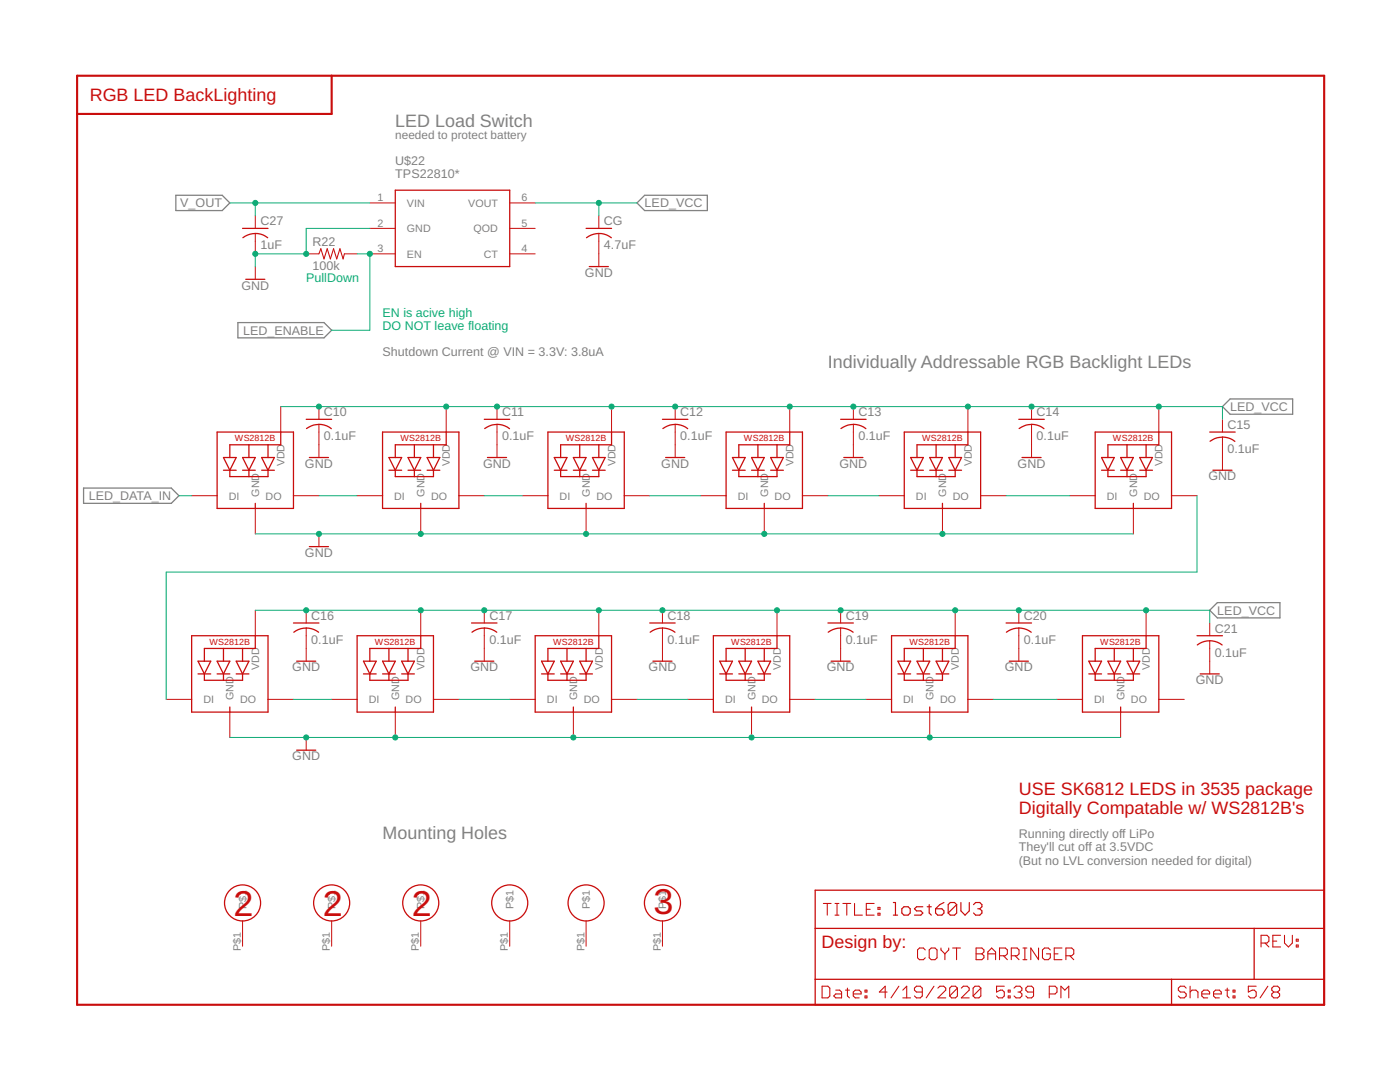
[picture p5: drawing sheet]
<svg xmlns="http://www.w3.org/2000/svg" width="279mm" height="216mm" viewBox="0 0 279 216" stroke-linecap="round" stroke-linejoin="round" font-family="sans-serif">
<path d="M35.1 39h9.2l1.6 1.5-1.6 1.5h-9.2zM127.1 40.5l1.6-1.5h12.5v3h-12.5zM47.5 64.4h17.2l1.5 1.5-1.5 1.5h-17.2zM16.7 97.4h17.5l1.5 1.5-1.5 1.5h-17.5zM244 81.1l1.5-1.5h12.5v3.1h-12.5zM241.4 121.8l1.6-1.6h12.4v3.1h-12.4z" fill="none" stroke="#808080" stroke-width=".25"/>
<g fill="none" stroke="#c90d0c" stroke-width=".25">
<path d="M78.9 38h22.8v15.2h-22.8zM48.4 45.6h5.1M48.5 47.4a4 4 0 0 1 4.9 0M49 55.7h3.9M117 45.6h5M117.1 47.4a4 4 0 0 1 4.9 0M117.6 53.2h3.8M43.3 86.2h15.3v15.3h-15.3zM44.6 91.3h2.5l-1.2 2.5zM44.6 93.8h2.5M45.9 93.8v1.3h7.6v-1.3M48.4 91.3h2.5l-1.2 2.5z"/>
<path d="M48.4 93.8h2.5M49.7 88.8v2.5M49.7 93.8v1.3M52.2 91.3h2.6l-1.3 2.5zM52.2 93.8h2.6M53.5 88.8v2.5M56 86.2v2.6h-10.1v2.5M61.1 83.7h5.1M61.2 85.5a4 4 0 0 1 4.9 0M61.7 91.3h3.9M76.3 86.2h15.3v15.3h-15.3zM77.6 91.3h2.6l-1.3 2.5z"/>
<path d="M77.6 93.8h2.6M78.9 93.8v1.3h7.6v-1.3M81.4 91.3h2.6l-1.3 2.5zM81.4 93.8h2.6M82.7 88.8v2.5M82.7 93.8v1.3M85.2 91.3h2.6l-1.3 2.5zM85.2 93.8h2.6M86.5 88.8v2.5M89 86.2v2.6h-10.1v2.5M96.6 83.7h5.1M96.7 85.5a4 4 0 0 1 5 0"/>
<path d="M97.3 91.3h3.8M109.3 86.2h15.3v15.3h-15.3zM110.6 91.3h2.6l-1.3 2.5zM110.6 93.8h2.6M111.9 93.8v1.3h7.6v-1.3M114.4 91.3h2.6l-1.3 2.5zM114.4 93.8h2.6M115.7 88.8v2.5M115.7 93.8v1.3M118.2 91.3h2.6l-1.3 2.5zM118.2 93.8h2.6M119.5 88.8v2.5"/>
<path d="M122 86.2v2.6h-10.1v2.5M132.2 83.7h5.1M132.3 85.5a4 4 0 0 1 4.9 0M132.8 91.3h3.9M144.9 86.2h15.2v15.3h-15.2zM146.2 91.3h2.5l-1.3 2.5zM146.2 93.8h2.5M147.4 93.8v1.3h7.7v-1.3M150 91.3h2.5l-1.2 2.5zM150 93.8h2.5M151.3 88.8v2.5M151.3 93.8v1.3"/>
<path d="M153.8 91.3h2.5l-1.2 2.5zM153.8 93.8h2.5M155.1 88.8v2.5M157.6 86.2v2.6h-10.2v2.5M167.8 83.7h5M167.8 85.5a4 4 0 0 1 5 0M168.4 91.3h3.8M180.5 86.2h15.2v15.3h-15.2zM181.7 91.3h2.6l-1.3 2.5zM181.7 93.8h2.6M183 93.8v1.3h7.6v-1.3M185.5 91.3h2.6l-1.3 2.5z"/>
<path d="M185.5 93.8h2.6M186.8 88.8v2.5M186.8 93.8v1.3M189.4 91.3h2.5l-1.3 2.5zM189.4 93.8h2.5M190.6 88.8v2.5M193.2 86.2v2.6h-10.2v2.5M203.3 83.7h5.1M203.4 85.5a4 4 0 0 1 4.9 0M204 91.3h3.8M218.6 86.2h15.2v15.3h-15.2zM219.8 91.3h2.6l-1.3 2.5z"/>
<path d="M219.8 93.8h2.6M221.1 93.8v1.3h7.6v-1.3M223.6 91.3h2.6l-1.3 2.5zM223.6 93.8h2.6M224.9 88.8v2.5M224.9 93.8v1.3M227.5 91.3h2.5l-1.3 2.5zM227.5 93.8h2.5M228.7 88.8v2.5M231.3 86.2v2.6h-10.2v2.5M241.4 86.2h5.1M241.5 88.1a4 4 0 0 1 4.9 0"/>
<path d="M242.1 93.8h3.8M50.9 100.4v1.1M61.7 109.1h3.9M84 100.4v1.1M117 100.4v1.1M152.5 100.4v1.1M188.1 100.4v1.1M226.2 100.4v1.1M38.2 126.9h15.3v15.2h-15.3zM39.5 131.9h2.6l-1.3 2.6zM39.5 134.5h2.6M40.8 134.5v1.2h7.6v-1.2"/>
<path d="M43.3 131.9h2.6l-1.3 2.6zM43.3 134.5h2.6M44.6 129.4v2.5M44.6 134.5v1.2M47.1 131.9h2.6l-1.3 2.6zM47.1 134.5h2.6M48.4 129.4v2.5M50.9 126.9v2.5h-10.1v2.5M58.6 124.3h5M58.6 126.2a4 4 0 0 1 5 0M59.2 131.9h3.8M71.3 126.9h15.2v15.2h-15.2z"/>
<path d="M72.5 131.9h2.6l-1.3 2.6zM72.5 134.5h2.6M73.8 134.5v1.2h7.6v-1.2M76.3 131.9h2.6l-1.3 2.6zM76.3 134.5h2.6M77.6 129.4v2.5M77.6 134.5v1.2M80.2 131.9h2.5l-1.3 2.6zM80.2 134.5h2.5M81.4 129.4v2.5M84 126.9v2.5h-10.2v2.5M94.1 124.3h5.1"/>
<path d="M94.2 126.2a4 4 0 0 1 4.9 0M94.7 131.9h3.9M106.8 126.9h15.2v15.2h-15.2zM108.1 131.9h2.5l-1.3 2.6zM108.1 134.5h2.5M109.3 134.5v1.2h7.7v-1.2M111.9 131.9h2.5l-1.2 2.6zM111.9 134.5h2.5M113.2 129.4v2.5M113.2 134.5v1.2M115.7 131.9h2.5l-1.2 2.6zM115.7 134.5h2.5"/>
<path d="M117 129.4v2.5M119.5 126.9v2.5h-10.2v2.5M129.7 124.3h5M129.8 126.2a4 4 0 0 1 4.9 0M130.3 131.9h3.8M142.4 126.9h15.2v15.2h-15.2zM143.6 131.9h2.6l-1.3 2.6zM143.6 134.5h2.6M144.9 134.5v1.2h7.6v-1.2M147.4 131.9h2.6l-1.3 2.6zM147.4 134.5h2.6M148.7 129.4v2.5"/>
<path d="M148.7 134.5v1.2M151.3 131.9h2.5l-1.3 2.6zM151.3 134.5h2.5M152.5 129.4v2.5M155.1 126.9v2.5h-10.2v2.5M165.2 124.3h5.1M165.3 126.2a4.1 4.1 0 0 1 5 0M165.9 131.9h3.8M177.9 126.9h15.3v15.2h-15.3zM179.2 131.9h2.5l-1.2 2.6zM179.2 134.5h2.5M180.5 134.5v1.2h7.6v-1.2"/>
<path d="M183 131.9h2.5l-1.2 2.6zM183 134.5h2.5M184.3 129.4v2.5M184.3 134.5v1.2M186.8 131.9h2.6l-1.3 2.6zM186.8 134.5h2.6M188.1 129.4v2.5M190.6 126.9v2.5h-10.1v2.5M200.8 124.3h5.1M200.9 126.2a4 4 0 0 1 4.9 0M201.4 131.9h3.8M216 126.9h15.3v15.2h-15.3z"/>
<path d="M217.3 131.9h2.5l-1.2 2.6zM217.3 134.5h2.5M218.6 134.5v1.2h7.6v-1.2M221.1 131.9h2.5l-1.2 2.6zM221.1 134.5h2.5M222.4 129.4v2.5M222.4 134.5v1.2M224.9 131.9h2.6l-1.3 2.6zM224.9 134.5h2.6M226.2 129.4v2.5M228.7 126.9v2.5h-10.1v2.5M238.9 126.9h5.1"/>
<path d="M239.5 134.5h3.8M241.4 127.8l1.6 .4 .9 .5M241.4 127.9l-1 .1-1.4 .7M45.9 141.1v1M59.2 149.7h3.8M78.9 141.1v1M114.4 141.1v1M150 141.1v1M185.5 141.1v1M223.6 141.1v1M162.7 177.6h101.6v22.9h-101.6zM162.7 185.3h101.6"/>
<path d="M162.7 195.4h101.6M233.8 195.4v5.1M250.3 185.3v10.1"/>
<circle cx="48.4" cy="180.2" r="3.6"/>
<circle cx="66.2" cy="180.2" r="3.6"/>
<circle cx="84" cy="180.2" r="3.6"/>
<circle cx="101.7" cy="180.2" r="3.6"/>
<circle cx="117" cy="180.2" r="3.6"/>
<circle cx="132.2" cy="180.2" r="3.6"/>
</g>
<g fill="none" stroke="#c90d0c" stroke-width=".2">
<path d="M50.9 43v2.6M50.9 46.6v4.1M50.9 53.2v2.5M61.1 50.7h2.5M68.7 50.7h2.6M73.8 40.5h5.1M73.8 45.6h5.1M73.8 50.7h5.1M101.7 40.5h5.1M101.7 45.6h5.1M101.7 50.7h5.1M119.5 43v2.6"/>
<path d="M119.5 46.6v6.6M38.2 98.9h5.1M56 81.1v5.1M58.6 98.9h5M63.6 81.1v2.6M63.6 84.7v6.6M71.3 98.9h5M89 81.1v5.1M91.6 98.9h5M99.2 81.1v2.6M99.2 84.7v6.6M104.3 98.9h5"/>
<path d="M122 81.1v5.1M124.6 98.9h5.1M134.7 81.1v2.6M134.7 84.7v6.6M139.8 98.9h5.1M157.6 81.1v5.1M160.1 98.9h5.1M170.3 81.1v2.6M170.3 84.7v6.6M175.4 98.9h5.1M193.2 81.1v5.1M195.7 98.9h5.1"/>
<path d="M205.9 81.1v2.6M205.9 84.7v6.6M213.5 98.9h5.1M231.3 81.1v5.1M233.8 98.9h5.1M244 83.7v2.5M244 87.2v6.6M50.9 101.5v5M63.6 106.5v2.6M84 101.5v5M117 101.5v5M152.5 101.5v5"/>
<path d="M188.1 101.5v5M226.2 101.5v5M33.2 139.6h5M50.9 121.8v5.1M53.5 139.6h5.1M61.1 121.8v2.5M61.1 125.3v6.6M66.2 139.6h5.1M84 121.8v5.1M86.5 139.6h5.1M96.6 121.8v2.5M96.6 125.3v6.6"/>
<path d="M101.7 139.6h5.1M119.5 121.8v5.1M122 139.6h5.1M132.2 121.8v2.5M132.2 125.3v6.6M137.3 139.6h5.1M155.1 121.8v5.1M157.6 139.6h5.1M167.8 121.8v2.5M167.8 125.3v6.6M172.8 139.6h5.1M190.6 121.8v5.1"/>
<path d="M193.2 139.6h5M203.3 121.8v2.5M203.3 125.3v6.6M210.9 139.6h5.1M228.7 121.8v5.1M231.3 139.6h5M241.4 124.3v2.6M241.4 127.9v6.6M45.9 142.1v5.1M61.1 147.2v2.5M78.9 142.1v5.1M114.4 142.1v5.1"/>
<path d="M150 142.1v5.1M185.5 142.1v5.1M223.6 142.1v5.1M48.4 183.7v5.1M66.2 183.7v5.1M84 183.7v5.1M101.7 183.7v5.1M117 183.7v5.1M132.2 183.7v5.1"/>
</g>
<path d="M15.4 15.1h248.9v185.4h-248.9zM66.2 15.1v7.6h-50.8" fill="none" stroke="#c90d0c" stroke-width=".42"/>
<g fill="none" stroke="#c90d0c" stroke-width=".21">
<path d="M63.6 50.7l.4-1.1 .7 2.1 .6-2.1 .6 2.1 .7-2.1 .6 2.1 .6-2.1 .7 2.1 .2-1M164.1 196.8h1.1l.4 .4v1.5l-.4 .4h-1.1zM164.3 180.3h1.6M165.1 180.3v2.3M166.6 180.3h.8M166.6 182.6h.8M166.8 197.6h.8l.4 .4v1.1h-1.2l-.4-.4 .4-.4h1.2M167 180.3v2.3M168.2 180.3h1.6M168.7 197.6h.8M169 180.3v2.3M169.1 197.2v1.5l.4 .4"/>
<path d="M170.3 198.3h1.6v-.3l-.4-.4h-.8l-.4 .4v.7l.4 .4h.8M170.5 180.3v2.3h1.6M172.6 198.7h.4v.4h-.4zM172.6 197.6h.4v.4h-.4zM172.9 181.4h.8M174.5 180.3h-1.6v2.3h1.6M175.2 182.2h.4v.4h-.4zM175.2 181.1h.4v.3h-.4zM177 198h-1.5l1.2-1.2v2.3M179.4 196.8l-1.6 2.3M180.2 199.1h1.5M180.2 197.6l.8-.8v2.3"/>
<path d="M184.1 198h-1.2l-.4-.4v-.4l.4-.4h.8l.4 .4v1.5l-.4 .4h-.8l-.4-.4M184.7 189.5l-.4-.3h-.8l-.4 .3v1.6l.4 .4h.8l.4-.4M185.4 189.5l.4-.3h.8l.4 .3v1.6l-.4 .4h-.8l-.4-.4zM186.4 196.8l-1.6 2.3M187.2 197.2l.4-.4h.7l.4 .4v.4l-1.5 1.5h1.5M187.8 189.2v.3l.8 .8M188.6 190.3v1.2M189.3 189.2v.3l-.7 .8M190.1 189.2h1.6M190.9 189.2v2.3M191.1 197.2v1.5l-.4 .4h-.8l-.4-.4M191.1 197.2l-.4-.4h-.8l-.4 .4v1.5"/>
<path d="M191.1 197.2l-1.6 1.5M191.9 197.2l.4-.4h.7l.4 .4v.4l-1.5 1.5h1.5M194.8 189.2h1.2l.4 .3v.4l-.4 .4 .4 .4v.4l-.4 .4h-1.2zM194.8 190.3h1.2M195.7 197.2v1.5l-.3 .4h-.8l-.4-.4M195.7 197.2l-.3-.4h-.8l-.4 .4v1.5M195.7 197.2l-1.5 1.5M197.1 190.3h1.6M197.1 191.5v-1.6l.8-.7 .8 .7v1.6M199.5 190.7h1.1l.4-.4v-.8l-.4-.3h-1.1v2.3M200.3 190.7l.7 .8M200.4 196.8h-1.5v1.2l.7-.4h.4l.4 .4v.7l-.4 .4h-.7l-.4-.4"/>
<path d="M201.2 198.7h.4v.4h-.4zM201.2 197.6h.4v.4h-.4zM201.8 190.7h1.2l.4-.4v-.8l-.4-.3h-1.2v2.3M202.4 197.2l.4-.4h.8l.3 .4v.4l-.3 .4M202.6 190.7l.8 .8M203.2 198h.4M203.6 198l.3 .3v.4l-.3 .4h-.8l-.4-.4M204.2 189.2h.7M204.2 191.5h.7M204.5 189.2v2.3M206.3 198h-1.2l-.4-.4v-.4l.4-.4h.8l.4 .4v1.5l-.4 .4h-.8l-.4-.4M207.3 189.2v2.3l-1.6-2.3v2.3"/>
<path d="M209.4 198.3h1.2l.3-.3v-.8l-.3-.4h-1.2v2.3M209.6 189.5l-.4-.3h-.8l-.4 .3v1.6l.4 .4h.8l.4-.4v-.8h-.8M210.4 190.3h.8M211.7 199.1v-2.3l.8 .8 .8-.8v2.3M211.9 189.2h-1.5v2.3h1.5M212.7 190.7h1.2l.4-.4v-.8l-.4-.3h-1.2v2.3M213.5 190.7l.8 .8M236.7 197.2l-.4-.4h-.7l-.4 .4v.4l.4 .4h.7l.4 .3v.4l-.4 .4h-.7l-.4-.4M237.5 198l.4-.4h.8l.4 .4v1.1M237.5 196.8v2.3M239.8 198.3h1.6v-.3l-.4-.4h-.8l-.4 .4v.7l.4 .4h.8M242.2 198.3h1.5v-.3l-.3-.4h-.8l-.4 .4v.7l.4 .4h.8"/>
<path d="M244.5 197.6h.8M244.9 197.2v1.5l.4 .4M246.1 198.7h.4v.4h-.4zM246.1 197.6h.4v.4h-.4zM250.7 196.8h-1.6v1.2l.8-.4h.4l.4 .4v.7l-.4 .4h-.8l-.4-.4M251.7 188.2h1.2l.3-.4v-.8l-.3-.4h-1.2v2.4M252.5 188.2l.7 .8M253 196.8l-1.5 2.3M254 187.8h.8M254.2 198l-.4 .3v.4l.4 .4h.8l.4-.4v-.4l-.4-.3M254.2 198l-.4-.4v-.4l.4-.4h.8l.4 .4v.4l-.4 .4M254.2 198h.8"/>
<path d="M255.6 186.6h-1.6v2.4h1.6M256.3 186.6v1.6l.8 .8 .8-.8v-1.6M258.7 188.6h.4v.4h-.4zM258.7 187.4h.4v.4h-.4z"/>
</g>
<g fill="none" stroke="#c90d0c" stroke-width=".23">
<path d="M178.3 180.1h.4v2.5M178.3 182.6h.8M180 181.3l.4-.4h.8l.5 .4v.9l-.5 .4h-.8l-.4-.4zM184.2 180.9h-1.3l-.4 .4 .4 .5h.9l.4 .4-.4 .4h-1.3M185 180.9h.9M185.4 180.5v1.7l.5 .4M186.7 181.3h1.3l.4 .5v.4l-.4 .4h-.9l-.4-.4zM188.4 180.1l-.8 .4-.9 .8M190.9 180.5l-.4-.4h-.8l-.5 .4v1.7M190.9 180.5v1.7l-.4 .4h-.8l-.5-.4M190.9 180.5l-1.7 1.7M191.8 180.1v1.7l.8 .8 .8-.8v-1.7"/>
<path d="M194.3 180.5l.4-.4h.8l.5 .4v.4l-.5 .4M195.1 181.3h.4M195.5 181.3l.5 .5v.4l-.5 .4h-.8l-.4-.4"/>
</g>
<g fill="none" stroke="#0dab76" stroke-width=".2">
<path d="M45.9 40.5h27.9M50.9 40.5v2.5M71.3 50.7h2.5v15.2h-7.6M73.8 45.6h-12.7v5.1h-10.2v2.5M106.8 40.5h20.3M119.5 40.5v2.5M35.7 98.9h2.5M56 81.1h188v2.6M63.6 98.9h7.7M96.6 98.9h7.7M129.7 98.9h10.1M165.2 98.9h10.2"/>
<path d="M200.8 98.9h12.7M238.9 98.9v15.3h-205.7v25.4M50.9 106.5h175.3M50.9 121.8h190.5v2.5M58.6 139.6h7.6M91.6 139.6h10.1M127.1 139.6h10.2M162.7 139.6h10.1M198.2 139.6h12.7M45.9 147.2h177.7"/>
</g>
<g fill="#0dab76" stroke="#0dab76" stroke-width=".2">
<circle cx="50.9" cy="50.7" r=".51"/>
<circle cx="61.1" cy="50.7" r=".51"/>
<circle cx="84" cy="106.5" r=".51"/>
<circle cx="117" cy="106.5" r=".51"/>
<circle cx="152.5" cy="106.5" r=".51"/>
<circle cx="188.1" cy="106.5" r=".51"/>
<circle cx="63.6" cy="106.5" r=".51"/>
<circle cx="78.9" cy="147.2" r=".51"/>
<circle cx="114.4" cy="147.2" r=".51"/>
<circle cx="150" cy="147.2" r=".51"/>
<circle cx="185.5" cy="147.2" r=".51"/>
<circle cx="61.1" cy="147.2" r=".51"/>
<circle cx="73.8" cy="50.7" r=".51"/>
<circle cx="119.5" cy="40.5" r=".51"/>
<circle cx="89" cy="81.1" r=".51"/>
<circle cx="122" cy="81.1" r=".51"/>
<circle cx="157.6" cy="81.1" r=".51"/>
<circle cx="193.2" cy="81.1" r=".51"/>
<circle cx="63.6" cy="81.1" r=".51"/>
<circle cx="99.2" cy="81.1" r=".51"/>
<circle cx="134.7" cy="81.1" r=".51"/>
<circle cx="170.3" cy="81.1" r=".51"/>
<circle cx="205.9" cy="81.1" r=".51"/>
<circle cx="231.3" cy="81.1" r=".51"/>
<circle cx="84" cy="121.8" r=".51"/>
<circle cx="119.5" cy="121.8" r=".51"/>
<circle cx="155.1" cy="121.8" r=".51"/>
<circle cx="190.6" cy="121.8" r=".51"/>
<circle cx="61.1" cy="121.8" r=".51"/>
<circle cx="96.6" cy="121.8" r=".51"/>
<circle cx="132.2" cy="121.8" r=".51"/>
<circle cx="167.8" cy="121.8" r=".51"/>
<circle cx="203.3" cy="121.8" r=".51"/>
<circle cx="228.7" cy="121.8" r=".51"/>
<circle cx="50.9" cy="40.5" r=".51"/>
</g>
<g font-size="7.2" fill="#c90d0c">
<text x="46.6" y="182.7">2</text>
<text x="64.4" y="182.7">2</text>
<text x="82.2" y="182.7">2</text>
<text x="130.4" y="182.5">3</text>
</g>
<g font-size="3.6" fill="#c90d0c">
<text x="17.9" y="20.2">RGB LED BackLighting</text>
<text x="203.3" y="158.6">USE SK6812 LEDS in 3535 package</text>
<text x="203.3" y="162.4">Digitally Compatable w/ WS2812B's</text>
<text x="164" y="189.1">Design by:</text>
</g>
<g font-size="3.6" fill="#808080">
<text x="78.9" y="25.3">LED Load Switch</text>
<text x="165.2" y="73.5">Individually Addressable RGB Backlight LEDs</text>
<text x="76.3" y="167.5">Mounting Holes</text>
</g>
<g font-size="2.5" fill="#808080">
<text x="78.9" y="32.9">U$22</text>
<text x="78.9" y="35.4">TPS22810*</text>
<text x="36" y="41.4">V_OUT</text>
<text x="128.7" y="41.4">LED_VCC</text>
<text x="52" y="44.9">C27</text>
<text x="120.5" y="44.9">CG</text>
<text x="52" y="49.8">1uF</text>
<text x="62.4" y="54">100k</text>
<text x="62.4" y="49.2">R22</text>
<text x="120.5" y="49.8">4.7uF</text>
<text x="48.2" y="57.8">GND</text>
<text x="116.7" y="55.2">GND</text>
<text x="48.5" y="66.8">LED_ENABLE</text>
<text x="76.3" y="71">Shutdown Current @ VIN = 3.3V: 3.8uA</text>
<text x="64.7" y="83">C10</text>
<text x="100.2" y="83">C11</text>
<text x="135.8" y="83">C12</text>
<text x="171.3" y="83">C13</text>
<text x="206.9" y="83">C14</text>
<text x="245.5" y="82">LED_VCC</text>
<text x="64.7" y="87.9">0.1uF</text>
<text x="100.2" y="87.9">0.1uF</text>
<text x="135.8" y="87.9">0.1uF</text>
<text x="171.3" y="87.9">0.1uF</text>
<text x="206.9" y="87.9">0.1uF</text>
<text x="245" y="85.6">C15</text>
<text x="60.9" y="93.3">GND</text>
<text x="96.4" y="93.3">GND</text>
<text x="132" y="93.3">GND</text>
<text x="167.5" y="93.3">GND</text>
<text x="203.1" y="93.3">GND</text>
<text x="241.2" y="95.9">GND</text>
<text x="245" y="90.4">0.1uF</text>
<text x="17.7" y="99.8">LED_DATA_IN</text>
<text x="60.9" y="111.1">GND</text>
<text x="62.1" y="123.7">C16</text>
<text x="97.7" y="123.7">C17</text>
<text x="133.2" y="123.7">C18</text>
<text x="168.8" y="123.7">C19</text>
<text x="204.3" y="123.7">C20</text>
<text x="242.9" y="122.7">LED_VCC</text>
<text x="62.1" y="128.5">0.1uF</text>
<text x="97.7" y="128.5">0.1uF</text>
<text x="133.2" y="128.5">0.1uF</text>
<text x="168.8" y="128.5">0.1uF</text>
<text x="204.3" y="128.5">0.1uF</text>
<text x="242.4" y="131">0.1uF</text>
<text x="242.4" y="126.2">C21</text>
<text x="58.3" y="134">GND</text>
<text x="93.9" y="134">GND</text>
<text x="129.4" y="134">GND</text>
<text x="165" y="134">GND</text>
<text x="200.5" y="134">GND</text>
<text x="238.6" y="136.5">GND</text>
<text x="58.3" y="151.7">GND</text>
<text x="203.3" y="167.2">Running directly off LiPo</text>
<text x="203.3" y="169.9">They'll cut off at 3.5VDC</text>
<text x="203.3" y="172.6">(But no LVL conversion needed for digital)</text>
</g>
<g font-size="2.5" fill="#0dab76">
<text x="61.1" y="56.2">PullDown</text>
<text x="76.3" y="63.2">EN is acive high</text>
<text x="76.3" y="65.9">DO NOT leave floating</text>
</g>
<text font-size="2.3" fill="#808080" x="78.9" y="27.8">needed to protect battery</text>
<g font-size="2.1" fill="#808080">
<text x="75.4" y="40.1">1</text>
<text x="81.2" y="41.3">VIN</text>
<text x="93.5" y="41.3">VOUT</text>
<text x="104.1" y="40.1">6</text>
<text x="75.4" y="45.2">2</text>
<text x="81.2" y="46.3">GND</text>
<text x="94.5" y="46.3">QOD</text>
<text x="104.1" y="45.2">5</text>
<text x="75.4" y="50.3">3</text>
<text x="81.2" y="51.4">EN</text>
<text x="96.5" y="51.4">CT</text>
<text x="104.1" y="50.3">4</text>
<text x="56.8" y="93.1" transform="rotate(-90 56.8 93.1)">VDD</text>
<text x="89.8" y="93.1" transform="rotate(-90 89.8 93.1)">VDD</text>
<text x="122.8" y="93.1" transform="rotate(-90 122.8 93.1)">VDD</text>
<text x="158.4" y="93.1" transform="rotate(-90 158.4 93.1)">VDD</text>
<text x="193.9" y="93.1" transform="rotate(-90 193.9 93.1)">VDD</text>
<text x="232" y="93.1" transform="rotate(-90 232 93.1)">VDD</text>
<text x="45.7" y="99.7">DI</text>
<text x="51.7" y="99.1" transform="rotate(-90 51.7 99.1)">GND</text>
<text x="53" y="99.7">DO</text>
<text x="78.7" y="99.7">DI</text>
<text x="84.7" y="99.1" transform="rotate(-90 84.7 99.1)">GND</text>
<text x="86" y="99.7">DO</text>
<text x="111.7" y="99.7">DI</text>
<text x="117.7" y="99.1" transform="rotate(-90 117.7 99.1)">GND</text>
<text x="119" y="99.7">DO</text>
<text x="147.2" y="99.7">DI</text>
<text x="153.3" y="99.1" transform="rotate(-90 153.3 99.1)">GND</text>
<text x="154.6" y="99.7">DO</text>
<text x="182.8" y="99.7">DI</text>
<text x="188.8" y="99.1" transform="rotate(-90 188.8 99.1)">GND</text>
<text x="190.1" y="99.7">DO</text>
<text x="220.9" y="99.7">DI</text>
<text x="226.9" y="99.1" transform="rotate(-90 226.9 99.1)">GND</text>
<text x="228.2" y="99.7">DO</text>
<text x="51.7" y="133.7" transform="rotate(-90 51.7 133.7)">VDD</text>
<text x="84.7" y="133.7" transform="rotate(-90 84.7 133.7)">VDD</text>
<text x="120.3" y="133.7" transform="rotate(-90 120.3 133.7)">VDD</text>
<text x="155.8" y="133.7" transform="rotate(-90 155.8 133.7)">VDD</text>
<text x="191.4" y="133.7" transform="rotate(-90 191.4 133.7)">VDD</text>
<text x="229.5" y="133.7" transform="rotate(-90 229.5 133.7)">VDD</text>
<text x="40.6" y="140.3">DI</text>
<text x="46.6" y="139.7" transform="rotate(-90 46.6 139.7)">GND</text>
<text x="47.9" y="140.3">DO</text>
<text x="73.6" y="140.3">DI</text>
<text x="79.6" y="139.7" transform="rotate(-90 79.6 139.7)">GND</text>
<text x="80.9" y="140.3">DO</text>
<text x="109.2" y="140.3">DI</text>
<text x="115.2" y="139.7" transform="rotate(-90 115.2 139.7)">GND</text>
<text x="116.5" y="140.3">DO</text>
<text x="144.7" y="140.3">DI</text>
<text x="150.8" y="139.7" transform="rotate(-90 150.8 139.7)">GND</text>
<text x="152.1" y="140.3">DO</text>
<text x="180.3" y="140.3">DI</text>
<text x="186.3" y="139.7" transform="rotate(-90 186.3 139.7)">GND</text>
<text x="187.6" y="140.3">DO</text>
<text x="218.4" y="140.3">DI</text>
<text x="224.4" y="139.7" transform="rotate(-90 224.4 139.7)">GND</text>
<text x="225.7" y="140.3">DO</text>
<text x="49.2" y="181.4" transform="rotate(-90 49.2 181.4)">P$1</text>
<text x="66.9" y="181.4" transform="rotate(-90 66.9 181.4)">P$1</text>
<text x="84.7" y="181.4" transform="rotate(-90 84.7 181.4)">P$1</text>
<text x="102.5" y="181.4" transform="rotate(-90 102.5 181.4)">P$1</text>
<text x="117.7" y="181.4" transform="rotate(-90 117.7 181.4)">P$1</text>
<text x="133" y="181.4" transform="rotate(-90 133 181.4)">P$1</text>
<text x="48" y="189.9" transform="rotate(-90 48 189.9)">P$1</text>
<text x="65.8" y="189.9" transform="rotate(-90 65.8 189.9)">P$1</text>
<text x="83.6" y="189.9" transform="rotate(-90 83.6 189.9)">P$1</text>
<text x="101.4" y="189.9" transform="rotate(-90 101.4 189.9)">P$1</text>
<text x="116.6" y="189.9" transform="rotate(-90 116.6 189.9)">P$1</text>
<text x="131.9" y="189.9" transform="rotate(-90 131.9 189.9)">P$1</text>
</g>
<g font-size="1.8" fill="#c90d0c">
<text x="46.9" y="88">WS2812B</text>
<text x="79.9" y="88">WS2812B</text>
<text x="112.9" y="88">WS2812B</text>
<text x="148.5" y="88">WS2812B</text>
<text x="184" y="88">WS2812B</text>
<text x="222.1" y="88">WS2812B</text>
<text x="41.8" y="128.6">WS2812B</text>
<text x="74.8" y="128.6">WS2812B</text>
<text x="110.4" y="128.6">WS2812B</text>
<text x="145.9" y="128.6">WS2812B</text>
<text x="181.5" y="128.6">WS2812B</text>
<text x="219.6" y="128.6">WS2812B</text>
</g>
</svg>
